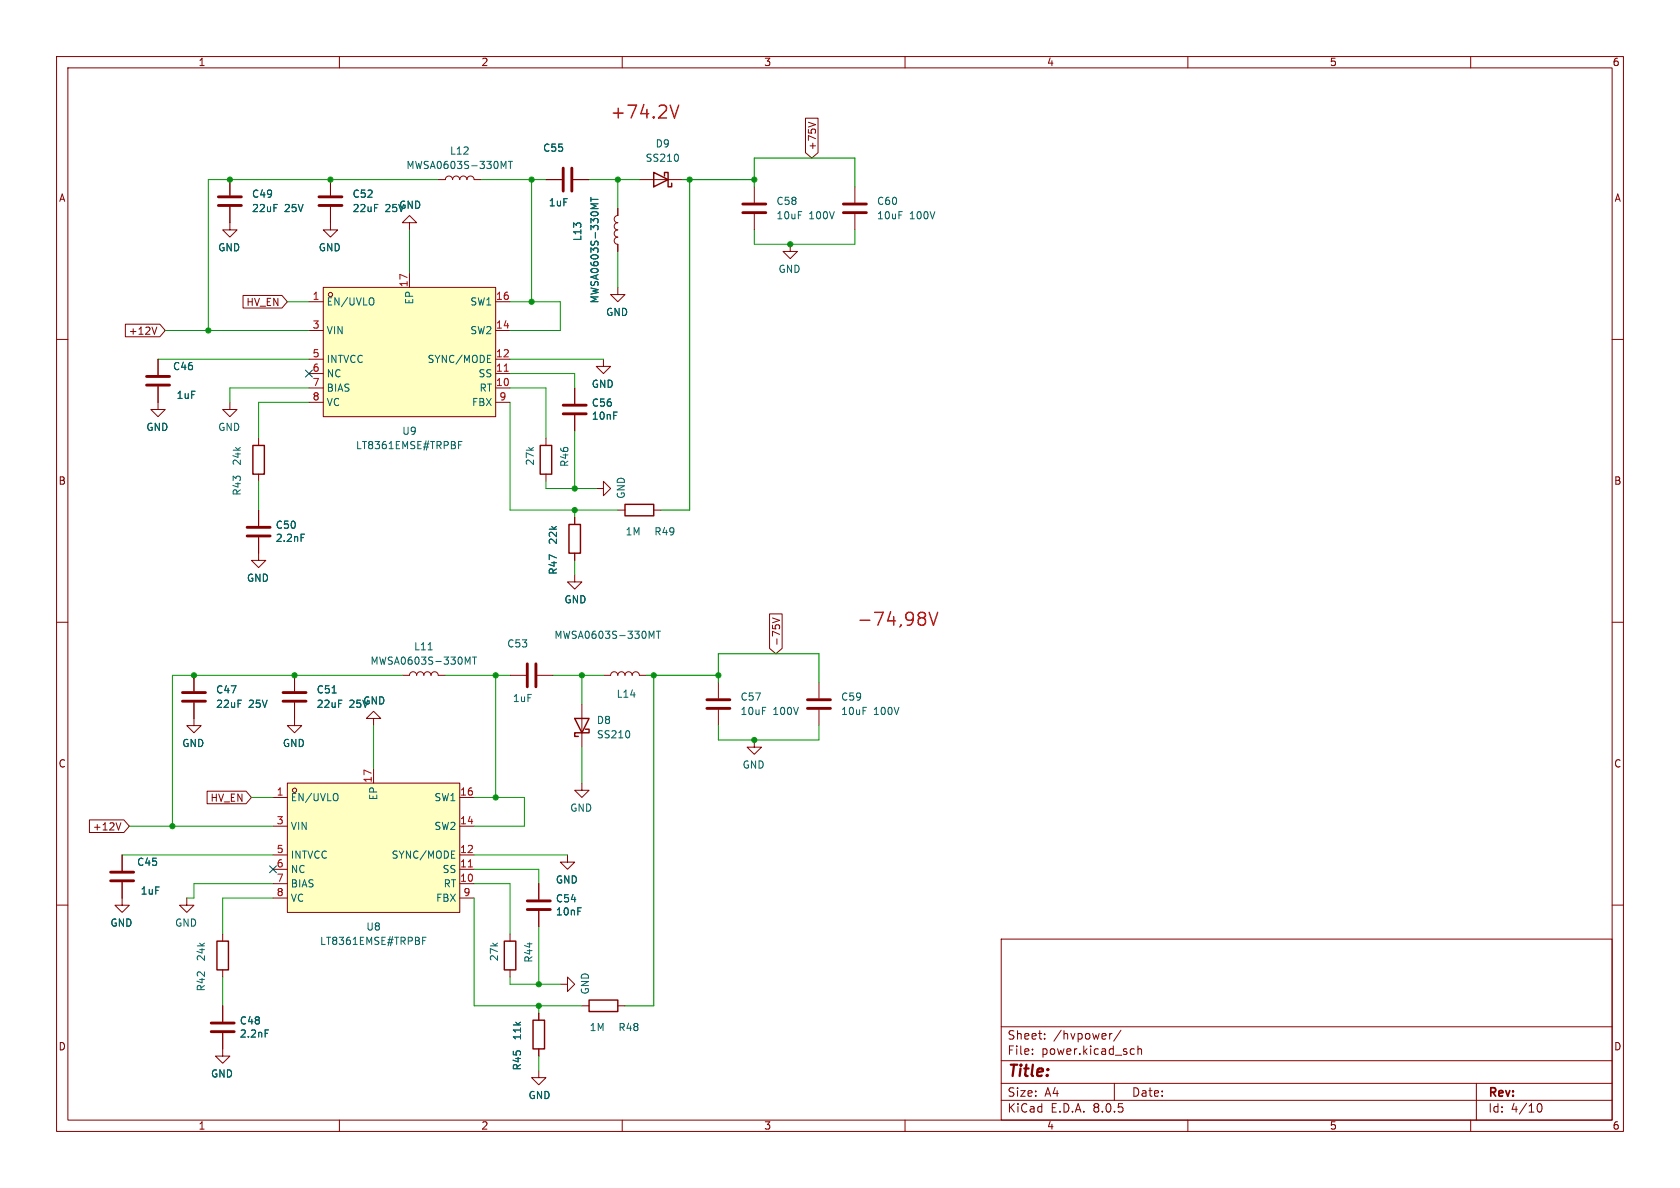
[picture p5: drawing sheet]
<svg xmlns="http://www.w3.org/2000/svg" width="297mm" height="210mm" viewBox="0 0 297 210" stroke-linecap="round" stroke-linejoin="round" font-family="sans-serif">
<g fill="none" stroke="#840000" stroke-width=".18">
<path d="M10 10h277v190h-277zM12 12h273v186h-273zM60 10v2M110 10v2M160 10v2M210 10v2M260 10v2M40.6 36.6v4h-1.2l1.2 1.3 1.3-1.3h-1.3M40.6 31.8v2.7M58.4 36.6v4h-1.3l1.3 1.3 1.3-1.3h-1.3M58.4 31.8v2.7M72.4 39.4h-1.3l1.3-1.3 1.3 1.3h-1.3v1.2"/>
<path d="M77.5 31.8h1.2a.64 .64 0 0 1 .7-.7 .64 .64 0 0 1 .6 .7 .64 .64 0 0 1 .6-.7 .64 .64 0 0 1 .7 .7 .64 .64 0 0 1 .6-.7 .64 .64 0 0 1 .6 .7 .64 .64 0 0 1 .7-.7 .64 .64 0 0 1 .6 .7h1.3M96.5 31.8h2.8M101.3 31.8h2.8M113 31.8h7.6M133.3 33v2.8M133.3 37.8v2.8M10 60h2M109.2 50.8v1.3h-1.3l1.3 1.2 1.3-1.2h-1.3M285 60h2M27.9 68.3v4.1h-1.2l1.2 1.3 1.3-1.3h-1.3M27.9 63.5v2.8M96.5 77.5v1.2"/>
<path d="M101.6 68.6v2.8M101.6 73.4v2.8M106.7 63.5v1.3h-1.3l1.3 1.2 1.2-1.2h-1.2M96.5 83.8v1.3M101.6 91.4v1.3M101.6 97.8v1.3M105.4 86.4h1.3v-1.3l1.2 1.3-1.2 1.2v-1.2M109.2 90.2h1.3M115.6 90.2h1.2M10 110h2M34.3 119.4v2.8M52.1 119.4v2.8"/>
<path d="M71.1 119.4h1.3a.64 .64 0 0 1 .6-.7 .64 .64 0 0 1 .7 .7 .64 .64 0 0 1 .6-.7 .64 .64 0 0 1 .6 .7 .64 .64 0 0 1 .7-.7 .64 .64 0 0 1 .6 .7 .64 .64 0 0 1 .6-.7 .64 .64 0 0 1 .7 .7h1.2M90.2 119.4h2.8M95 119.4h2.8M101.6 101.6v1.3h1.3l-1.3 1.2-1.3-1.2h1.3M106.7 119.4h1.2a.64 .64 0 0 1 .7-.7 .64 .64 0 0 1 .6 .7 .64 .64 0 0 1 .7-.7 .64 .64 0 0 1 .6 .7 .64 .64 0 0 1 .6-.7 .64 .64 0 0 1 .7 .7 .64 .64 0 0 1 .6-.7 .64 .64 0 0 1 .6 .7h1.3M285 110h2M34.3 124.2v4.1h-1.3l1.3 1.2 1.3-1.2h-1.3M52.1 124.2v4.1h-1.3l1.3 1.2 1.2-1.2h-1.2M66 127h-1.2l1.2-1.3 1.3 1.3h-1.3v1.3M102.9 138.4v1.3h-1.3l1.3 1.3 1.2-1.3h-1.2M102.9 124.5v7.6M144.8 120.7v2.7"/>
<path d="M144.8 125.5v2.8M10 160h2M21.6 156v4h-1.3l1.3 1.3 1.3-1.3h-1.3M21.6 151.1v2.8M33 158.8v1.2h-1.3l1.3 1.3 1.3-1.3h-1.3M285 160h2M39.4 165.1v1.3M39.4 171.5v1.2M39.4 177.8v2.8M90.2 165.1v1.3M90.2 171.5v1.2M95.2 179.1v1.2"/>
<path d="M99.1 174h1.2v-1.3l1.3 1.3-1.3 1.3v-1.3M102.9 177.8h1.2M109.2 177.8h1.3M177 166h108v32h-108zM39.4 182.6v4.1h-1.3l1.3 1.3 1.2-1.3h-1.2M60 198v2M95.2 189.2v1.3h1.3l-1.3 1.3-1.2-1.3h1.2M95.2 185.4v1.3M110 198v2M160 198v2M177 194.5h108M177 191.5h108"/>
<path d="M177 187.5h108M177 181.5h108M182.5 186.3v.1M182.5 185.5v.1M184.7 183.6v.1M184.7 182.8v.1M196.2 182.7v1M196.6 182.7l-.3 .1-.1 .2M197 191.5v3M198.2 182.1l-1.3 2M200.1 185.4l.4 .1M200.5 186.3l-.4 .1"/>
<path d="M201.2 185.5l.2-.1 .3 .1 .1 .9M201.2 184.9v1.5M210 198v2M260 198v2M261 191.5v6.5M271.7 195.7l.2-.5 .2-.1a.8 .8 0 0 1 .5 .7 .8 .8 0 0 1-.5 .8l-.2-.1-.2-.5"/>
</g>
<g fill="none" stroke="#006464" stroke-width=".18">
<path d="M89 29.4l.4-.9v1.3M89.9 28.5h.7M90.2 28.5v1.3M119.9 27.5v.8M75.7 114.9h.7M82.7 117.1l.4-1v1.3M83.5 116.1h.7M83.9 116.1v1.3M115.2 112.5l.4-.9v1.2M116 111.6h.8M116.4 111.6v1.2M58.7 122.5h.7"/>
<path d="M111.3 129.4v.8M46.9 182.1h.6"/>
</g>
<g fill="none" stroke="#840000" stroke-width=".51">
<path d="M38.6 36.3h4.1M38.6 34.8h4.1M56.4 36.3h4.1M56.4 34.8h4.1M99.6 29.7v4.1M101.1 29.7v4.1M131.3 37.6h4.1M131.3 36.1h4.1M25.9 68.1h4.1M25.9 66.5h4.1M99.6 73.2h4M99.6 71.6h4"/>
<path d="M93.2 117.3v4.1M94.7 117.3v4.1M32.3 124h4M32.3 122.4h4M50 124h4.1M50 122.4h4.1M142.7 125.2h4.1M142.7 123.7h4.1M19.6 155.7h4M19.6 154.2h4M37.3 182.4h4.1M37.3 180.8h4.1"/>
</g>
<path d="M115.6 30.5l2.5 1.3-2.5 1.2zM117.5 31.1v-.6h.6v2.5h.6v-.6M95.5 78.7h2v5.1h-2zM100.6 92.7h2v5.1h-2zM110.5 89.2h5.1v2h-5.1zM101.6 127h2.5l-1.2 2.5zM103.5 128.9h.6v.6h-2.5v.7h.6M38.4 166.4h2v5.1h-2zM89.2 166.4h2v5.1h-2zM104.1 176.8h5.1v2h-5.1zM94.2 180.3h2.1v5.1h-2.1z" fill="none" stroke="#840000" stroke-width=".25"/>
<path d="M50.8 138.4h30.5v22.9h-30.5z" fill="#ffffc2"/>
<g fill="none" stroke="#840000" stroke-width=".18">
<path d="M50.8 138.4h30.5v22.9h-30.5zM66 135.9v2.5M133.3 130.8v1.3h-1.2l1.2 1.3 1.3-1.3h-1.3M48.3 141h2.5M48.3 156.2h2.5M48.3 153.7h2.5M48.3 151.1h2.5M48.3 146.1h2.5M48.3 158.8h2.5M81.3 141h2.5M81.3 156.2h2.5M81.3 153.7h2.5"/>
<path d="M81.3 151.1h2.5M81.3 146.1h2.5M81.3 158.8h2.5"/>
<circle cx="52.1" cy="139.7" r=".38"/>
</g>
<path d="M59.6 140.3a.9 .9 0 0 1 0 1.2M79.8 151.7h.6M79.8 150.4h.6M74.7 166.3h.4M74.7 165.7h.6" fill="none" stroke="#006464" stroke-width=".18"/>
<path d="M82.8 153.3h.7" fill="none" stroke="#a90000" stroke-width=".18"/>
<path d="M57.1 50.8h30.5v22.9h-30.5z" fill="#ffffc2"/>
<g fill="none" stroke="#840000" stroke-width=".18">
<path d="M40.6 31.8v2.7M40.6 36.6v2.8M58.4 31.8v2.7M58.4 36.6v2.8M96.5 31.8h2.8M101.3 31.8h2.8M109.2 36.8v1.3a.64 .64 0 0 0-.6 .6 .64 .64 0 0 0 .6 .7 .64 .64 0 0 0-.6 .6 .64 .64 0 0 0 .6 .6 .64 .64 0 0 0-.6 .7 .64 .64 0 0 0 .6 .6 .64 .64 0 0 0-.6 .7 .64 .64 0 0 0 .6 .6v1.3M142.4 20.9h2.2v6.1l-1.1 .9-1.1-.9zM142.9 21.6l1.3 .4M151.1 33v2.8M151.1 37.8v2.8M22.2 57.3h6.1l.9 1.1-.9 1.1h-6.1z"/>
<path d="M27.7 57.8l-.4 1.3M43 52.2h6.8l1 1.1-1 1.2h-6.8zM54.6 53.3h2.5M54.6 58.4h2.5M57.1 50.8h30.5v22.9h-30.5zM72.4 48.3v2.5M87.6 53.3h2.6M87.6 58.4h2.6M139.7 43.2v1.3h-1.3l1.3 1.2 1.3-1.2h-1.3M27.9 63.5v2.8M27.9 68.3v2.8M40.6 71.1v1.3h-1.2l1.2 1.3 1.3-1.3h-1.3"/>
<path d="M45.7 77.5v1.2M54.6 68.6h2.5M54.6 66h2.5M54.6 63.5h2.5M54.6 71.1h2.5M87.6 68.6h2.6M87.6 66h2.6M87.6 63.5h2.6M87.6 71.1h2.6M101.6 68.6v2.8M101.6 73.4v2.8M45.7 95v4.1h-1.3l1.3 1.2 1.3-1.2h-1.3"/>
<path d="M45.7 83.8v1.3M45.7 90.2v2.8M101.6 91.4v1.3M101.6 97.8v1.3M34.3 119.4v2.8M52.1 119.4v2.8M136 108.5h2.3v6.1l-1.1 1-1.2-1zM136.6 109.2l1.2 .5-1.2 .4M34.3 124.2v2.8M36.6 139.9h6.9l.9 1.1-.9 1.1h-6.9zM52.1 124.2v2.8M127 120.7v2.7"/>
<path d="M127 125.5v2.8M15.8 144.9h6.1l1 1.2-1 1.1h-6.1zM21.4 145.5l-.5 1.2M21.6 151.1v2.8M21.6 156v2.8M95.2 156.2v2.8M100.3 151.1v1.3h-1.2l1.2 1.3 1.3-1.3h-1.3M39.4 177.8v2.8M95.2 161v2.8M95.2 179.1v1.2M39.4 182.6v2.8M95.2 185.4v1.3"/>
<circle cx="58.4" cy="52.1" r=".38"/>
</g>
<path d="M104.5 34.9v.7M104.5 35.2h1.2M105.7 36h-1.2l.9 .5M65.9 52.7a.9 .9 0 0 1 0 1.2M81.1 78.7h.4M81.1 78h.6M86.2 64.1h.6M86.2 62.8h.6M53.2 94.4h.6M58.7 122.5h.7M46.9 182.1h.6" fill="none" stroke="#006464" stroke-width=".18"/>
<path d="M89.1 65.6h.8" fill="none" stroke="#a90000" stroke-width=".18"/>
<path d="M149.1 37.6h4.1M149.1 36.1h4.1M43.7 94.7h4.1M43.7 93.2h4.1M125 125.2h4M125 123.7h4M93.2 159.3h4.1M93.2 160.8h4.1" fill="none" stroke="#840000" stroke-width=".51"/>
<path d="M44.7 78.7h2v5.1h-2z" fill="none" stroke="#840000" stroke-width=".25"/>
<path d="M118.5 18.6l.7 2.3 .8-2.3M163.4 108.4a.44 .44 0 0 1 0 .7M163.4 109.3l.2 .4v.4l-.2 .3M164.3 108.2l.7 2.3 .8-2.3" fill="none" stroke="#ff0800" stroke-width=".25"/>
<g fill="none" stroke="#009600" stroke-width=".18">
<path d="M77.5 31.8h-40.7v26.6M85.1 31.8h11.4M94 31.8v21.5M104.1 31.8h8.9M109.2 31.8v5M29.2 58.4h25.4M50.8 53.3h3.8M72.4 40.6v7.7M90.2 53.3h8.9v5.1h-8.9M109.2 44.5v6.3M133.3 40.6v2.6h17.8v-2.6M27.9 63.5h26.7"/>
<path d="M54.6 68.6h-14v2.5M54.6 71.1h-8.9v6.4M90.2 66h11.4v2.6M90.2 63.5h16.5M90.2 71.1v19.1h19M90.2 68.6h6.3v8.9M101.6 76.2v10.2M45.7 85.1v5.1M96.5 85.1v1.3h8.9M101.6 90.2v1.2M101.6 99.1v2.5M71.1 119.4h-40.6v26.7"/>
<path d="M78.7 119.4h11.5M87.6 119.4v21.6M97.8 119.4h8.9M102.9 119.4v5.1M66 128.3v7.6M102.9 132.1v6.3M127 128.3v2.5h17.8v-2.5M21.6 151.1h26.7M22.9 146.1h25.4M44.4 141h3.9M48.3 156.2h-14v2.6h-1.3M48.3 158.8h-8.9v6.3"/>
<path d="M83.8 156.2h6.4v8.9M83.8 151.1h16.5M83.8 141h8.9v5.1h-8.9M83.8 153.7h11.4v2.5M83.8 158.8v19h19.1M39.4 172.7v5.1M90.2 172.7v1.3h8.9M95.2 163.8v10.2M95.2 177.8v1.3M95.2 186.7v2.5"/>
</g>
<path d="M120.6 31.8h12.7M121.9 31.8v58.4h-5.1M133.3 33v-5.1h17.8v5.1M114.3 119.4h12.7M115.6 119.4v58.4h-5.1M127 120.7v-5.1h17.8v5.1" fill="none" stroke="#009600" stroke-width=".2"/>
<path d="M54 65.4l1.2 1.2M55.2 65.4l-1.2 1.2M47.7 153.1l1.2 1.2M48.9 153.1l-1.2 1.2" fill="none" stroke="#000084" stroke-width=".18"/>
<g fill="#009600" stroke="#009600" stroke-width=".18">
<circle cx="102.9" cy="119.4" r=".46"/>
<circle cx="95.2" cy="174" r=".46"/>
<circle cx="133.3" cy="130.8" r=".46"/>
<circle cx="127" cy="119.4" r=".46"/>
<circle cx="115.6" cy="119.4" r=".46"/>
<circle cx="95.2" cy="177.8" r=".46"/>
<circle cx="58.4" cy="31.8" r=".46"/>
<circle cx="94" cy="31.8" r=".46"/>
<circle cx="94" cy="53.3" r=".46"/>
<circle cx="40.6" cy="31.8" r=".46"/>
<circle cx="36.8" cy="58.4" r=".46"/>
<circle cx="52.1" cy="119.4" r=".46"/>
<circle cx="87.6" cy="141" r=".46"/>
<circle cx="87.6" cy="119.4" r=".46"/>
<circle cx="133.3" cy="31.8" r=".46"/>
<circle cx="121.9" cy="31.8" r=".46"/>
<circle cx="139.7" cy="43.2" r=".46"/>
<circle cx="109.2" cy="31.8" r=".46"/>
<circle cx="34.3" cy="119.4" r=".46"/>
<circle cx="30.5" cy="146.1" r=".46"/>
<circle cx="101.6" cy="86.4" r=".46"/>
<circle cx="101.6" cy="90.2" r=".46"/>
</g>
<g font-size="3.2" fill="#ff0800">
<text x="107.7" y="21.3">+74.2V</text>
<text x="151.4" y="111">-74,98V</text>
</g>
<text font-size="2.8" fill="#840000" x="178" y="190.9">Title:</text>
<g font-size="2.1" fill="#840000">
<text x="178" y="184">Sheet:</text>
<text x="186.2" y="184">/hvpower/</text>
<text x="178" y="186.7">File:</text>
<text x="184.1" y="186.7">power.kicad_sch</text>
<text x="178" y="196.9">KiCad</text>
<text x="178" y="194.1">Size:</text>
<text x="184.7" y="194.1">A4</text>
<text x="185.7" y="196.9">E.D.A.</text>
<text x="193.3" y="196.9">8.0.5</text>
<text x="200" y="194.1">Date:</text>
<text x="263" y="194.3">Rev:</text>
<text x="263" y="196.9">Id:</text>
<text x="267.1" y="196.9">4/10</text>
</g>
<g font-size="1.8" fill="#840000">
<text x="35" y="11.9">1</text>
<text x="85" y="11.9">2</text>
<text x="135" y="11.9">3</text>
<text x="185" y="11.9">4</text>
<text x="235" y="11.9">5</text>
<text x="285" y="11.9">6</text>
<text x="144.5" y="26.7" transform="rotate(-90 144.5 26.7)">+75V</text>
<text x="10.3" y="35.9">A</text>
<text x="285.3" y="35.9">A</text>
<text x="22.7" y="59.4">+12V</text>
<text x="43.5" y="54.3">HV_EN</text>
<text x="10.3" y="85.9">B</text>
<text x="285.3" y="85.9">B</text>
<text x="138.1" y="114.3" transform="rotate(-90 138.1 114.3)">-75V</text>
<text x="10.3" y="135.9">C</text>
<text x="285.3" y="135.9">C</text>
<text x="37.1" y="141.9">HV_EN</text>
<text x="16.3" y="147">+12V</text>
<text x="10.3" y="185.9">D</text>
<text x="285.3" y="185.9">D</text>
<text x="35" y="199.9">1</text>
<text x="85" y="199.9">2</text>
<text x="135" y="199.9">3</text>
<text x="185" y="199.9">4</text>
<text x="235" y="199.9">5</text>
<text x="285" y="199.9">6</text>
</g>
<g font-size="1.8" fill="#006464">
<text x="79.5" y="27.5">L12</text>
<text x="95.9" y="27">C55</text>
<text x="114" y="28.8">SS210</text>
<text x="115.8" y="26.3">D9</text>
<text x="44.5" y="35.2">C49</text>
<text x="62.2" y="35.2">C52</text>
<text x="71.7" y="30.1">MWSA0603S-330MT</text>
<text x="44.5" y="37.7">22uF</text>
<text x="50.3" y="37.7">25V</text>
<text x="62.2" y="37.7">22uF</text>
<text x="68.1" y="37.7">25V</text>
<text x="70.5" y="37.1">GND</text>
<text x="96.9" y="36.7">1uF</text>
<text x="137.2" y="39">10uF</text>
<text x="137.2" y="36.4">C58</text>
<text x="143" y="39">100V</text>
<text x="154.9" y="39">10uF</text>
<text x="154.9" y="36.4">C60</text>
<text x="160.8" y="39">100V</text>
<text x="38.5" y="44.6">GND</text>
<text x="56.3" y="44.6">GND</text>
<text x="103" y="42.7" transform="rotate(-90 103 42.7)">L13</text>
<text x="73.3" y="53.9" transform="rotate(-90 73.3 53.9)">EP</text>
<text x="106" y="53.7" transform="rotate(-90 106 53.7)">MWSA0603S-330MT</text>
<text x="137.5" y="48.4">GND</text>
<text x="57.7" y="54.2">EN/UVLO</text>
<text x="57.7" y="59.3">VIN</text>
<text x="83" y="59.3">SW2</text>
<text x="83" y="54.2">SW1</text>
<text x="107.1" y="56.1">GND</text>
<text x="30.5" y="65.6">C46</text>
<text x="57.7" y="64.4">INTVCC</text>
<text x="75.5" y="64.4">SYNC/MODE</text>
<text x="31.1" y="70.7">1uF</text>
<text x="57.7" y="66.9">NC</text>
<text x="57.7" y="69.4">BIAS</text>
<text x="57.7" y="72">VC</text>
<text x="83.4" y="72">FBX</text>
<text x="84.5" y="66.9">SS</text>
<text x="84.7" y="69.4">RT</text>
<text x="104.5" y="68.8">GND</text>
<text x="25.8" y="76.4">GND</text>
<text x="38.5" y="76.4">GND</text>
<text x="71" y="77.1">U9</text>
<text x="104.5" y="72.1">C56</text>
<text x="104.5" y="74.4">10nF</text>
<text x="42.8" y="82.4" transform="rotate(-90 42.8 82.4)">24k</text>
<text x="62.8" y="79.6">LT8361EMSE#TRPBF</text>
<text x="94.6" y="82.4" transform="rotate(-90 94.6 82.4)">27k</text>
<text x="100.7" y="82.6" transform="rotate(-90 100.7 82.6)">R46</text>
<text x="42.8" y="87.7" transform="rotate(-90 42.8 87.7)">R43</text>
<text x="110.7" y="88.3" transform="rotate(-90 110.7 88.3)">GND</text>
<text x="48.7" y="93.7">C50</text>
<text x="48.7" y="96">2.2nF</text>
<text x="110.5" y="94.8">1M</text>
<text x="115.6" y="94.8">R49</text>
<text x="98.7" y="101.7" transform="rotate(-90 98.7 101.7)">R47</text>
<text x="98.7" y="96.4" transform="rotate(-90 98.7 96.4)">22k</text>
<text x="43.6" y="103">GND</text>
<text x="99.7" y="106.9">GND</text>
<text x="97.9" y="113.1">MWSA0603S-330MT</text>
<text x="65.4" y="117.7">MWSA0603S-330MT</text>
<text x="73.1" y="115.2">L11</text>
<text x="89.6" y="114.7">C53</text>
<text x="38.1" y="122.8">C47</text>
<text x="38.1" y="125.3">22uF</text>
<text x="43.9" y="125.3">25V</text>
<text x="55.9" y="122.8">C51</text>
<text x="55.9" y="125.3">22uF</text>
<text x="61.7" y="125.3">25V</text>
<text x="64.1" y="124.7">GND</text>
<text x="90.6" y="124.3">1uF</text>
<text x="108.9" y="123.5">L14</text>
<text x="130.8" y="124.1">C57</text>
<text x="148.6" y="124.1">C59</text>
<text x="105.4" y="128.2">D8</text>
<text x="105.4" y="130.7">SS210</text>
<text x="130.8" y="126.6">10uF</text>
<text x="136.6" y="126.6">100V</text>
<text x="148.6" y="126.6">10uF</text>
<text x="154.4" y="126.6">100V</text>
<text x="32.1" y="132.3">GND</text>
<text x="49.9" y="132.3">GND</text>
<text x="131.2" y="136.1">GND</text>
<text x="51.3" y="141.8">EN/UVLO</text>
<text x="66.9" y="141.6" transform="rotate(-90 66.9 141.6)">EP</text>
<text x="76.7" y="141.8">SW1</text>
<text x="100.7" y="143.7">GND</text>
<text x="51.3" y="146.9">VIN</text>
<text x="76.7" y="146.9">SW2</text>
<text x="24.1" y="153.3">C45</text>
<text x="51.3" y="152">INTVCC</text>
<text x="51.3" y="154.5">NC</text>
<text x="69.1" y="152">SYNC/MODE</text>
<text x="78.1" y="154.5">SS</text>
<text x="24.8" y="158.3">1uF</text>
<text x="51.3" y="157.1">BIAS</text>
<text x="51.3" y="159.6">VC</text>
<text x="77" y="159.6">FBX</text>
<text x="78.3" y="157.1">RT</text>
<text x="98.2" y="156.4">GND</text>
<text x="98.2" y="159.7">C54</text>
<text x="19.4" y="164">GND</text>
<text x="30.9" y="164">GND</text>
<text x="56.5" y="167.2">LT8361EMSE#TRPBF</text>
<text x="64.7" y="164.7">U8</text>
<text x="98.2" y="162">10nF</text>
<text x="36.4" y="170" transform="rotate(-90 36.4 170)">24k</text>
<text x="88.2" y="170" transform="rotate(-90 88.2 170)">27k</text>
<text x="94.3" y="170.3" transform="rotate(-90 94.3 170.3)">R44</text>
<text x="36.4" y="175.4" transform="rotate(-90 36.4 175.4)">R42</text>
<text x="104.3" y="175.9" transform="rotate(-90 104.3 175.9)">GND</text>
<text x="42.3" y="181.3">C48</text>
<text x="42.3" y="183.6">2.2nF</text>
<text x="92.3" y="184" transform="rotate(-90 92.3 184)">11k</text>
<text x="104.1" y="182.5">1M</text>
<text x="109.2" y="182.5">R48</text>
<text x="37.2" y="190.7">GND</text>
<text x="92.3" y="189.3" transform="rotate(-90 92.3 189.3)">R45</text>
<text x="93.3" y="194.5">GND</text>
</g>
<g font-size="1.8" fill="#a90000">
<text x="55.2" y="53.1">1</text>
<text x="72.1" y="50.8" transform="rotate(-90 72.1 50.8)">17</text>
<text x="87.6" y="53.1">16</text>
<text x="55.2" y="58.2">3</text>
<text x="87.6" y="58.2">14</text>
<text x="55.2" y="63.2">5</text>
<text x="55.2" y="65.8">6</text>
<text x="87.6" y="65.8">11</text>
<text x="87.6" y="63.2">12</text>
<text x="55.2" y="68.3">7</text>
<text x="55.2" y="70.9">8</text>
<text x="87.6" y="68.3">10</text>
<text x="88.2" y="70.9">9</text>
<text x="48.8" y="140.7">1</text>
<text x="65.8" y="138.5" transform="rotate(-90 65.8 138.5)">17</text>
<text x="81.2" y="140.7">16</text>
<text x="48.8" y="145.8">3</text>
<text x="81.2" y="145.8">14</text>
<text x="48.8" y="150.9">5</text>
<text x="48.8" y="153.4">6</text>
<text x="48.8" y="156">7</text>
<text x="81.2" y="156">10</text>
<text x="81.2" y="153.4">11</text>
<text x="81.2" y="150.9">12</text>
<text x="48.8" y="158.5">8</text>
<text x="81.8" y="158.5">9</text>
</g>
</svg>
